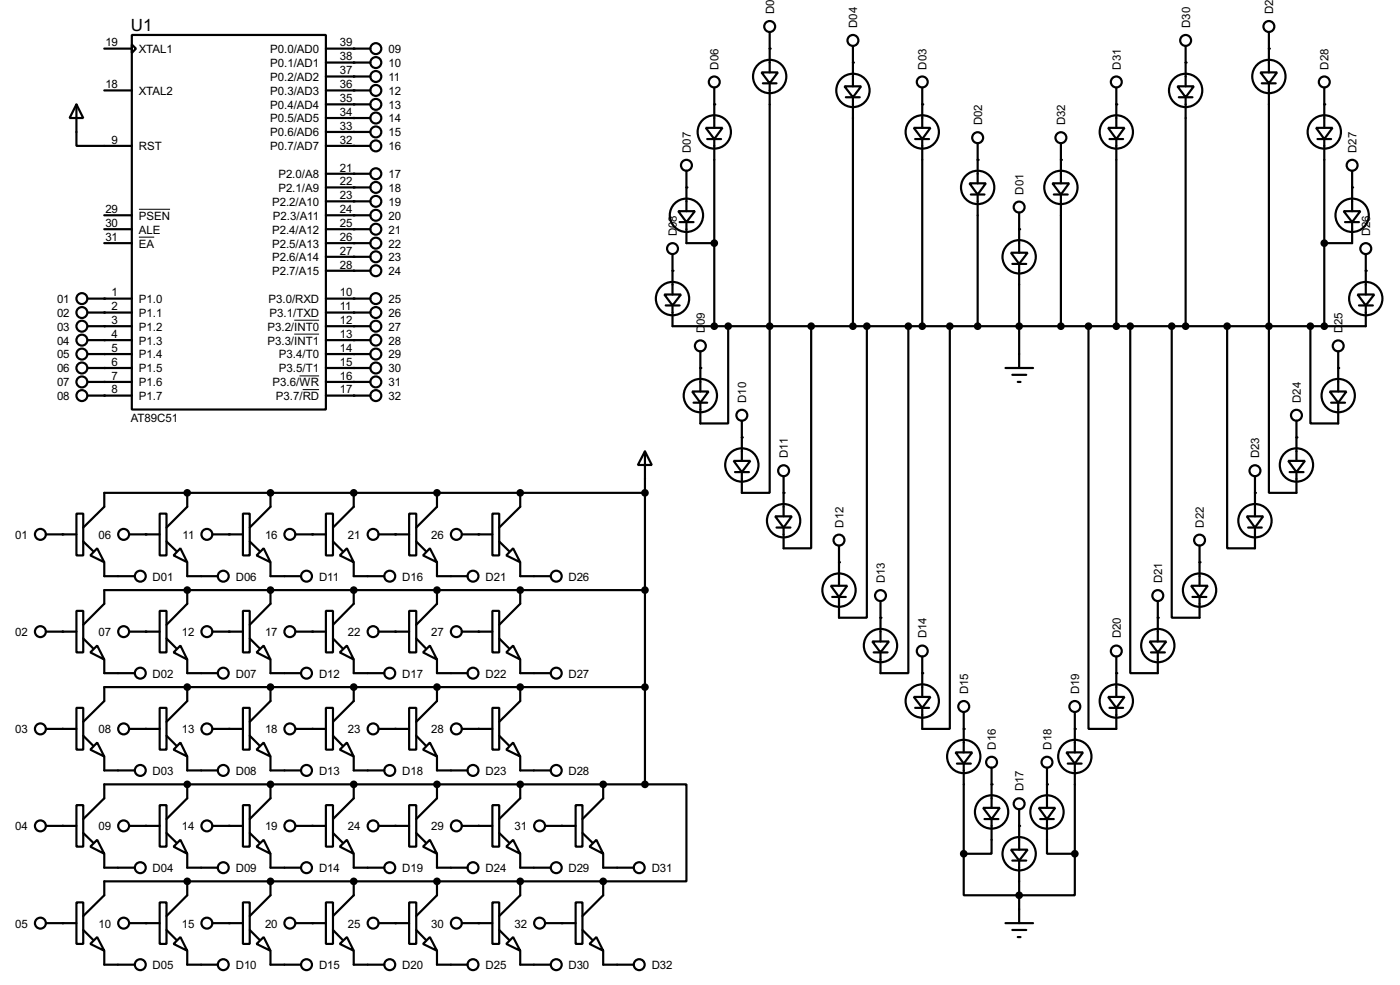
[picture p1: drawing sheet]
<svg xmlns="http://www.w3.org/2000/svg" width="256mm" height="180mm" viewBox="0 0 256 180" stroke-linecap="round" stroke-linejoin="round" font-family="sans-serif">
<g fill="none" stroke="#000" stroke-width=".4">
<path d="M14 19.1l1.3 2.5h-2.5zM14 19.1v7.6h10.2M19.1 8.9h5.1M19.1 16.6h5.1M24.2 6.4h35.5v68.6h-35.5zM24.2 8.2l.7 .7-.7 .8zM59.7 8.9h8.2M59.7 11.5h8.2M59.7 14h8.2M59.7 16.6h8.2M59.7 19.1h8.2M130.9 16.1v7.3"/>
<path d="M139.5 13.3h3l-1.5 2zM139.8 15.3h2.5M141 15.3v74.9h-5.1v-3.8M141 5.9v7.4M154.7 15.8h3.1l-1.5 2zM155 17.8h2.5M156.3 8.4v7.4M156.3 17.8v41.9M169 16.1v7.3M204.5 16.1v7.3M215.7 15.8h3l-1.5 2zM216 17.8h2.5"/>
<path d="M217.2 8.4v7.4M217.2 17.8v41.9M230.9 13.3h3.1l-1.5 2zM231.2 15.3h2.5M232.5 15.3v74.9h5v-3.8M232.5 5.9v7.4M242.6 16.1v7.3M19.1 39.4h5.1M59.7 21.6h8.2M59.7 24.2h8.2M59.7 26.7h8.2M59.7 31.8h8.2"/>
<path d="M59.7 34.3h8.2M59.7 36.9h8.2M59.7 39.4h8.2M124.3 38.7h3l-1.5 2zM125.8 31.3v7.4M129.3 23.4h3.1l-1.5 2.1zM129.6 25.5h2.5M130.9 25.5v34.2M167.4 23.4h3.1l-1.5 2.1zM167.7 25.5h2.5M169 25.5v34.2M177.6 33.6h3l-1.5 2z"/>
<path d="M177.9 35.6h2.5M179.1 26.2v7.4M179.1 35.6v24.1M186.7 38.9v7.4M192.8 33.6h3.1l-1.5 2zM193.1 35.6h2.5M194.4 26.2v7.4M194.4 35.6v24.1M203 23.4h3l-1.5 2.1zM203.3 25.5h2.5M204.5 25.5v34.2M241.1 23.4h3l-1.5 2.1z"/>
<path d="M241.4 25.5h2.5M242.6 25.5v34.2M246.2 38.7h3l-1.5 2zM247.7 31.3v7.4M16.1 59.7h8.1M16.1 54.7h8.1M16.1 57.2h8.1M19.1 44.5h5.1M19.1 42h5.1M59.7 59.7h8.2M59.7 44.5h8.2M59.7 54.7h8.2"/>
<path d="M59.7 57.2h8.2M59.7 42h8.2M59.7 47h8.2M59.7 49.6h8.2M121.7 53.9h3.1l-1.6 2zM122 55.9h2.5M123.2 55.9v3.8h127v-3.8M123.2 46.5v7.4M124.5 40.7h2.6M125.8 40.7v3.8h5.1M133.4 59.7v17.8h-5.1v-3.8M148.6 59.7v40.7h-5v-3.8"/>
<path d="M158.8 59.7v53.4h-5.1v-3.8M166.4 59.7v63.5h-5.1v-3.8M174 59.7v73.7h-5v-3.8M185.2 46.3h3.1l-1.6 2zM185.5 48.3h2.5M186.7 48.3v19.1M199.4 59.7v73.7h5.1v-3.8M207.1 59.7v63.5h5v-3.8M214.7 59.7v53.4h5.1v-3.8M224.8 59.7v40.7h5.1v-3.8M240.1 59.7v17.8h5.1v-3.8M246.4 40.7h2.6"/>
<path d="M247.7 40.7v3.8h-5.1M248.7 53.9h3.1l-1.6 2zM249 55.9h2.5M250.2 46.5v7.4M16.1 62.3h8.1M16.1 64.8h8.1M16.1 67.4h8.1M16.1 69.9h8.1M16.1 72.4h8.1M59.7 62.3h8.2M59.7 64.8h8.2M59.7 67.4h8.2"/>
<path d="M59.7 69.9h8.2M59.7 72.4h8.2M126.8 71.7h3l-1.5 2zM127.1 73.7h2.5M128.3 64.3v7.4M135.9 77v7.4M184.2 67.4h5.1M185.5 68.6h2.5M186.5 69.9h.5M237.5 77v7.4M243.6 71.7h3.1l-1.5 2zM243.9 73.7h2.5"/>
<path d="M245.2 64.3v7.4M8.4 97.8h5.6M14 94h1.3v7.7h-1.3zM15.3 99.1l1.8 1.8M23.7 97.8h5.6M29.3 94h1.2v7.7h-1.2zM30.5 99.1l1.8 1.8M34.3 90.2v2.6l-3.8 3.8M38.9 97.8h5.6M44.5 94h1.3v7.7h-1.3zM45.8 99.1l1.8 1.8M49.6 90.2v2.6l-3.8 3.8"/>
<path d="M54.2 97.8h5.5M59.7 94h1.3v7.7h-1.3zM61 99.1l1.8 1.8M64.8 90.2v2.6l-3.8 3.8M69.4 97.8h5.6M75 94h1.3v7.7h-1.3zM76.3 99.1l1.7 1.8M80.1 90.2v2.6l-3.8 3.8M84.6 97.8h5.6M90.2 94h1.3v7.7h-1.3zM91.5 99.1l1.8 1.8M95.3 90.2v2.6l-3.8 3.8"/>
<path d="M118.2 82.6l1.2 2.5h-2.5zM118.2 82.6v61M118.2 90.2h-99.1v2.6l-3.8 3.8M134.4 84.4h3.1l-1.6 2zM134.7 86.4h2.5M142 94.5h3.1l-1.5 2.1zM142.3 96.6h2.5M143.6 87.2v7.3M153.7 99.9v7.3M219.8 99.9v7.3M228.4 94.5h3l-1.5 2.1zM228.7 96.6h2.5"/>
<path d="M229.9 87.2v7.3M236 84.4h3.1l-1.6 2zM236.3 86.4h2.5M8.4 115.6h5.6M14 111.8h1.3v7.6h-1.3zM15.3 116.9l1.8 1.8M16.6 119.4l1.2-1.2 1.3 2.5zM17.8 100.4l1.3 2.5-2.5-1.2zM19.1 102.9v2.6h5.6M23.7 115.6h5.6M29.3 111.8h1.2v7.6h-1.2zM30.5 116.9l1.8 1.8"/>
<path d="M31.8 119.4l1.3-1.2 1.2 2.5zM33.1 100.4l1.2 2.5-2.5-1.2zM34.3 102.9v2.6h5.6M34.3 108v2.5l-3.8 3.9M38.9 115.6h5.6M44.5 111.8h1.3v7.6h-1.3zM45.8 116.9l1.8 1.8M47 101.7l1.3-1.3 1.3 2.5zM47 119.4l1.3-1.2 1.3 2.5zM49.6 102.9v2.6h5.6M49.6 108v2.5l-3.8 3.9M54.2 115.6h5.5"/>
<path d="M59.7 111.8h1.3v7.6h-1.3zM61 116.9l1.8 1.8M62.3 101.7l1.3-1.3 1.2 2.5zM62.3 119.4l1.3-1.2 1.2 2.5zM64.8 102.9v2.6h5.6M64.8 108v2.5l-3.8 3.9M69.4 115.6h5.6M75 111.8h1.3v7.6h-1.3zM76.3 116.9l1.7 1.8M77.5 119.4l1.3-1.2 1.3 2.5zM78.8 100.4l1.3 2.5-2.6-1.2zM80.1 102.9v2.6h5.6"/>
<path d="M80.1 108v2.5l-3.8 3.9M84.6 115.6h5.6M90.2 111.8h1.3v7.6h-1.3zM91.5 116.9l1.8 1.8M92.8 119.4l1.2-1.2 1.3 2.5zM94 100.4l1.3 2.5-2.5-1.2zM95.3 102.9v2.6h5.6M95.3 108v2.5l-3.8 3.9M118.2 108h-99.1v2.5l-3.8 3.9M152.2 107.2h3l-1.5 2.1zM152.5 109.3h2.5M159.8 117.4h3.1l-1.6 2z"/>
<path d="M160.1 119.4h2.5M161.3 110v7.4M210.6 117.4h3.1l-1.6 2zM210.9 119.4h2.5M212.1 110v7.4M218.2 107.2h3.1l-1.5 2.1zM218.5 109.3h2.5M8.4 133.4h5.6M14 129.6h1.3v7.6h-1.3zM15.3 134.7l1.8 1.8M17.8 135.9l1.3 2.6-2.5-1.3zM19.1 120.7v2.5h5.6"/>
<path d="M19.1 138.5v2.5h5.6M23.7 133.4h5.6M29.3 129.6h1.2v7.6h-1.2zM30.5 134.7l1.8 1.8M33.1 135.9l1.2 2.6-2.5-1.3zM34.3 120.7v2.5h5.6M34.3 138.5v2.5h5.6M34.3 125.8v2.5l-3.8 3.8M38.9 133.4h5.6M44.5 129.6h1.3v7.6h-1.3zM45.8 134.7l1.8 1.8M47 137.2l1.3-1.3 1.3 2.6z"/>
<path d="M49.6 120.7v2.5h5.6M49.6 138.5v2.5h5.6M49.6 125.8v2.5l-3.8 3.8M54.2 133.4h5.5M59.7 129.6h1.3v7.6h-1.3zM61 134.7l1.8 1.8M62.3 137.2l1.3-1.3 1.2 2.6zM64.8 120.7v2.5h5.6M64.8 138.5v2.5h5.6M64.8 125.8v2.5l-3.8 3.8M69.4 133.4h5.6M75 129.6h1.3v7.6h-1.3z"/>
<path d="M76.3 134.7l1.7 1.8M78.8 135.9l1.3 2.6-2.6-1.3zM80.1 120.7v2.5h5.6M80.1 138.5v2.5h5.6M80.1 125.8v2.5l-3.8 3.8M84.6 133.4h5.6M90.2 129.6h1.3v7.6h-1.3zM91.5 134.7l1.8 1.8M94 135.9l1.3 2.6-2.5-1.3zM95.3 120.7v2.5h5.6M95.3 138.5v2.5h5.6M95.3 125.8v2.5l-3.8 3.8"/>
<path d="M118.2 125.8h-99.1v2.5l-3.8 3.8M167.4 127.6h3.1l-1.5 2zM167.7 129.6h2.5M169 120.2v7.4M175.1 137.7h3l-1.5 2.1zM175.3 139.8h2.6M176.6 130.4v7.3M176.6 139.8v16.5M195.4 137.7h3l-1.5 2.1zM195.6 139.8h2.6M196.9 130.4v7.3M196.9 139.8v16.5"/>
<path d="M203 127.6h3l-1.5 2zM203.3 129.6h2.5M204.5 120.2v7.4M8.4 151.2h5.6M14 147.4h1.3v7.6h-1.3zM15.3 152.5l1.8 1.7M16.6 155l1.2-1.3 1.3 2.6zM19.1 156.3v2.5h5.6M23.7 151.2h5.6M29.3 147.4h1.2v7.6h-1.2zM30.5 152.5l1.8 1.7M31.8 155l1.3-1.3 1.2 2.6z"/>
<path d="M34.3 156.3v2.5h5.6M34.3 143.6v2.5l-3.8 3.8M38.9 151.2h5.6M44.5 147.4h1.3v7.6h-1.3zM45.8 152.5l1.8 1.7M47 155l1.3-1.3 1.3 2.6zM49.6 156.3v2.5h5.6M49.6 143.6v2.5l-3.8 3.8M54.2 151.2h5.5M59.7 147.4h1.3v7.6h-1.3zM61 152.5l1.8 1.7M62.3 155l1.3-1.3 1.2 2.6z"/>
<path d="M64.8 156.3v2.5h5.6M64.8 143.6v2.5l-3.8 3.8M69.4 151.2h5.6M75 147.4h1.3v7.6h-1.3zM76.3 152.5l1.7 1.7M77.5 155l1.3-1.3 1.3 2.6zM80.1 156.3v2.5h5.6M80.1 143.6v2.5l-3.8 3.8M84.6 151.2h5.6M90.2 147.4h1.3v7.6h-1.3zM91.5 152.5l1.8 1.7M92.8 155l1.2-1.3 1.3 2.6z"/>
<path d="M95.3 156.3v2.5h5.6M95.3 143.6v2.5l-3.8 3.8M99.9 151.2h5.6M105.5 147.4h1.2v7.6h-1.2zM106.7 152.5l1.8 1.7M108 155l1.3-1.3 1.2 2.6zM110.5 156.3v2.5h5.6M110.5 143.6v2.5l-3.8 3.8M118.2 143.6h7.6v17.7h-15.3M118.2 143.6h-99.1v2.5l-3.8 3.8M176.6 156.3v7.6h20.3v-7.6M180.1 147.9h3.1l-1.5 2z"/>
<path d="M180.4 149.9h2.5M181.7 149.9v6.4h-5.1M181.7 140.5v7.4M185.2 155.5h3.1l-1.6 2zM185.5 157.5h2.5M186.7 148.1v7.4M186.7 157.5v11.5M190.3 147.9h3l-1.5 2zM190.6 149.9h2.5M191.8 149.9v6.4h5.1M191.8 140.5v7.4M8.4 169h5.6"/>
<path d="M14 165.2h1.3v7.6h-1.3zM15.3 170.2l1.8 1.8M16.6 172.8l1.2-1.3 1.3 2.5zM19.1 174v2.6h5.6M23.7 169h5.6M29.3 165.2h1.2v7.6h-1.2zM30.5 170.2l1.8 1.8M31.8 172.8l1.3-1.3 1.2 2.5zM34.3 174v2.6h5.6M34.3 161.3v2.6l-3.8 3.8M38.9 169h5.6M44.5 165.2h1.3v7.6h-1.3z"/>
<path d="M45.8 170.2l1.8 1.8M47 172.8l1.3-1.3 1.3 2.5zM49.6 174v2.6h5.6M49.6 161.3v2.6l-3.8 3.8M54.2 169h5.5M59.7 165.2h1.3v7.6h-1.3zM61 170.2l1.8 1.8M62.3 172.8l1.3-1.3 1.2 2.5zM64.8 174v2.6h5.6M64.8 161.3v2.6l-3.8 3.8M69.4 169h5.6M75 165.2h1.3v7.6h-1.3z"/>
<path d="M76.3 170.2l1.7 1.8M78.8 171.5l1.3 2.5-2.6-1.2zM80.1 174v2.6h5.6M80.1 161.3v2.6l-3.8 3.8M84.6 169h5.6M90.2 165.2h1.3v7.6h-1.3zM91.5 170.2l1.8 1.8M92.8 172.8l1.2-1.3 1.3 2.5zM95.3 174v2.6h5.6M95.3 161.3v2.6l-3.8 3.8M99.9 169h5.6M105.5 165.2h1.2v7.6h-1.2z"/>
<path d="M106.7 170.2l1.8 1.8M109.3 171.5l1.2 2.5-2.5-1.2zM110.5 174v2.6h5.6M110.5 161.3h-91.4v2.6l-3.8 3.8M110.5 161.3v2.6l-3.8 3.8M184.2 169h5.1M185.5 170.2h2.5M186.5 171.5h.5"/>
<circle cx="68.8" cy="11.5" r="1"/>
<circle cx="68.8" cy="8.9" r="1"/>
<circle cx="68.8" cy="14" r="1"/>
<circle cx="68.8" cy="19.1" r="1"/>
<circle cx="68.8" cy="16.6" r="1"/>
<circle cx="130.8" cy="15" r="1"/>
<circle cx="141" cy="14" r="3.1"/>
<circle cx="141" cy="4.9" r="1"/>
<circle cx="156.2" cy="16.6" r="3.1"/>
<circle cx="156.2" cy="7.4" r="1"/>
<circle cx="168.9" cy="15" r="1"/>
<circle cx="204.5" cy="15" r="1"/>
<circle cx="217.2" cy="16.6" r="3.1"/>
<circle cx="217.2" cy="7.4" r="1"/>
<circle cx="232.4" cy="14" r="3.1"/>
<circle cx="232.4" cy="4.9" r="1"/>
<circle cx="242.6" cy="15" r="1"/>
<circle cx="68.8" cy="26.7" r="1"/>
<circle cx="68.8" cy="31.8" r="1"/>
<circle cx="68.8" cy="34.3" r="1"/>
<circle cx="68.8" cy="36.9" r="1"/>
<circle cx="68.8" cy="39.4" r="1"/>
<circle cx="68.8" cy="24.2" r="1"/>
<circle cx="68.8" cy="21.6" r="1"/>
<circle cx="125.7" cy="39.4" r="3.1"/>
<circle cx="125.7" cy="30.3" r="1"/>
<circle cx="130.8" cy="24.2" r="3.1"/>
<circle cx="168.9" cy="24.2" r="3.1"/>
<circle cx="179.1" cy="34.3" r="3.1"/>
<circle cx="179.1" cy="25.2" r="1"/>
<circle cx="186.7" cy="37.9" r="1"/>
<circle cx="194.3" cy="34.3" r="3.1"/>
<circle cx="194.3" cy="25.2" r="1"/>
<circle cx="204.5" cy="24.2" r="3.1"/>
<circle cx="242.6" cy="24.2" r="3.1"/>
<circle cx="247.7" cy="39.4" r="3.1"/>
<circle cx="247.7" cy="30.3" r="1"/>
<circle cx="15" cy="57.2" r="1"/>
<circle cx="15" cy="54.7" r="1"/>
<circle cx="15" cy="59.7" r="1"/>
<circle cx="68.8" cy="42" r="1"/>
<circle cx="68.8" cy="47" r="1"/>
<circle cx="68.8" cy="49.6" r="1"/>
<circle cx="68.8" cy="44.5" r="1"/>
<circle cx="68.8" cy="54.7" r="1"/>
<circle cx="68.8" cy="57.2" r="1"/>
<circle cx="68.8" cy="59.7" r="1"/>
<circle cx="123.2" cy="54.7" r="3.1"/>
<circle cx="123.2" cy="45.5" r="1"/>
<circle cx="186.7" cy="47" r="3.1"/>
<circle cx="250.2" cy="54.7" r="3.1"/>
<circle cx="250.2" cy="45.5" r="1"/>
<circle cx="15" cy="69.9" r="1"/>
<circle cx="15" cy="67.4" r="1"/>
<circle cx="15" cy="64.8" r="1"/>
<circle cx="15" cy="72.4" r="1"/>
<circle cx="15" cy="62.3" r="1"/>
<circle cx="68.8" cy="72.4" r="1"/>
<circle cx="68.8" cy="64.8" r="1"/>
<circle cx="68.8" cy="69.9" r="1"/>
<circle cx="68.8" cy="62.3" r="1"/>
<circle cx="68.8" cy="67.4" r="1"/>
<circle cx="128.3" cy="72.4" r="3.1"/>
<circle cx="128.3" cy="63.3" r="1"/>
<circle cx="135.9" cy="76" r="1"/>
<circle cx="237.5" cy="76" r="1"/>
<circle cx="245.1" cy="72.4" r="3.1"/>
<circle cx="245.1" cy="63.3" r="1"/>
<circle cx="7.4" cy="97.8" r="1"/>
<circle cx="22.6" cy="97.8" r="1"/>
<circle cx="37.9" cy="97.8" r="1"/>
<circle cx="53.1" cy="97.8" r="1"/>
<circle cx="68.3" cy="97.8" r="1"/>
<circle cx="83.6" cy="97.8" r="1"/>
<circle cx="135.9" cy="85.1" r="3.1"/>
<circle cx="143.5" cy="95.3" r="3.1"/>
<circle cx="143.5" cy="86.2" r="1"/>
<circle cx="153.7" cy="98.9" r="1"/>
<circle cx="219.7" cy="98.9" r="1"/>
<circle cx="229.9" cy="95.3" r="3.1"/>
<circle cx="229.9" cy="86.2" r="1"/>
<circle cx="237.5" cy="85.1" r="3.1"/>
<circle cx="7.4" cy="115.6" r="1"/>
<circle cx="22.6" cy="115.6" r="1"/>
<circle cx="25.7" cy="105.5" r="1"/>
<circle cx="37.9" cy="115.6" r="1"/>
<circle cx="40.9" cy="105.5" r="1"/>
<circle cx="53.1" cy="115.6" r="1"/>
<circle cx="56.1" cy="105.5" r="1"/>
<circle cx="68.3" cy="115.6" r="1"/>
<circle cx="71.4" cy="105.5" r="1"/>
<circle cx="83.6" cy="115.6" r="1"/>
<circle cx="86.6" cy="105.5" r="1"/>
<circle cx="101.9" cy="105.5" r="1"/>
<circle cx="153.7" cy="108" r="3.1"/>
<circle cx="161.3" cy="118.2" r="3.1"/>
<circle cx="161.3" cy="109" r="1"/>
<circle cx="168.9" cy="119.2" r="1"/>
<circle cx="204.5" cy="119.2" r="1"/>
<circle cx="212.1" cy="118.2" r="3.1"/>
<circle cx="212.1" cy="109" r="1"/>
<circle cx="219.7" cy="108" r="3.1"/>
<circle cx="7.4" cy="133.4" r="1"/>
<circle cx="22.6" cy="133.4" r="1"/>
<circle cx="25.7" cy="123.2" r="1"/>
<circle cx="37.9" cy="133.4" r="1"/>
<circle cx="40.9" cy="123.2" r="1"/>
<circle cx="53.1" cy="133.4" r="1"/>
<circle cx="56.1" cy="123.2" r="1"/>
<circle cx="68.3" cy="133.4" r="1"/>
<circle cx="71.4" cy="123.2" r="1"/>
<circle cx="83.6" cy="133.4" r="1"/>
<circle cx="86.6" cy="123.2" r="1"/>
<circle cx="101.9" cy="123.2" r="1"/>
<circle cx="168.9" cy="128.3" r="3.1"/>
<circle cx="176.5" cy="138.5" r="3.1"/>
<circle cx="176.5" cy="129.3" r="1"/>
<circle cx="181.6" cy="139.5" r="1"/>
<circle cx="191.8" cy="139.5" r="1"/>
<circle cx="196.9" cy="138.5" r="3.1"/>
<circle cx="196.9" cy="129.3" r="1"/>
<circle cx="204.5" cy="128.3" r="3.1"/>
<circle cx="7.4" cy="151.2" r="1"/>
<circle cx="22.6" cy="151.2" r="1"/>
<circle cx="25.7" cy="141" r="1"/>
<circle cx="25.7" cy="158.8" r="1"/>
<circle cx="37.9" cy="151.2" r="1"/>
<circle cx="40.9" cy="141" r="1"/>
<circle cx="40.9" cy="158.8" r="1"/>
<circle cx="53.1" cy="151.2" r="1"/>
<circle cx="56.1" cy="141" r="1"/>
<circle cx="56.1" cy="158.8" r="1"/>
<circle cx="68.3" cy="151.2" r="1"/>
<circle cx="71.4" cy="141" r="1"/>
<circle cx="71.4" cy="158.8" r="1"/>
<circle cx="83.6" cy="151.2" r="1"/>
<circle cx="86.6" cy="141" r="1"/>
<circle cx="86.6" cy="158.8" r="1"/>
<circle cx="98.8" cy="151.2" r="1"/>
<circle cx="101.9" cy="158.8" r="1"/>
<circle cx="101.9" cy="141" r="1"/>
<circle cx="117.1" cy="158.8" r="1"/>
<circle cx="181.6" cy="148.6" r="3.1"/>
<circle cx="186.7" cy="156.3" r="3.1"/>
<circle cx="186.7" cy="147.1" r="1"/>
<circle cx="191.8" cy="148.6" r="3.1"/>
<circle cx="7.4" cy="169" r="1"/>
<circle cx="22.6" cy="169" r="1"/>
<circle cx="25.7" cy="176.6" r="1"/>
<circle cx="37.9" cy="169" r="1"/>
<circle cx="40.9" cy="176.6" r="1"/>
<circle cx="53.1" cy="169" r="1"/>
<circle cx="56.1" cy="176.6" r="1"/>
<circle cx="68.3" cy="169" r="1"/>
<circle cx="71.4" cy="176.6" r="1"/>
<circle cx="83.6" cy="169" r="1"/>
<circle cx="86.6" cy="176.6" r="1"/>
<circle cx="98.8" cy="169" r="1"/>
<circle cx="101.9" cy="176.6" r="1"/>
<circle cx="117.1" cy="176.6" r="1"/>
</g>
<g fill="#000">
<circle cx="64.8" cy="16.6" r=".2"/>
<circle cx="64.8" cy="8.9" r=".2"/>
<circle cx="64.8" cy="14" r=".2"/>
<circle cx="64.8" cy="19.1" r=".2"/>
<circle cx="64.8" cy="11.5" r=".2"/>
<circle cx="130.9" cy="19.1" r=".2"/>
<circle cx="141" cy="8.9" r=".2"/>
<circle cx="156.3" cy="11.5" r=".2"/>
<circle cx="169" cy="19.1" r=".2"/>
<circle cx="204.5" cy="19.1" r=".2"/>
<circle cx="217.2" cy="11.5" r=".2"/>
<circle cx="232.5" cy="8.9" r=".2"/>
<circle cx="242.6" cy="19.1" r=".2"/>
<circle cx="64.8" cy="24.2" r=".2"/>
<circle cx="64.8" cy="39.4" r=".2"/>
<circle cx="64.8" cy="26.7" r=".2"/>
<circle cx="64.8" cy="36.9" r=".2"/>
<circle cx="64.8" cy="31.8" r=".2"/>
<circle cx="64.8" cy="21.6" r=".2"/>
<circle cx="64.8" cy="34.3" r=".2"/>
<circle cx="125.8" cy="34.3" r=".2"/>
<circle cx="179.1" cy="29.3" r=".2"/>
<circle cx="194.4" cy="29.3" r=".2"/>
<circle cx="247.7" cy="34.3" r=".2"/>
<circle cx="19.1" cy="57.2" r=".2"/>
<circle cx="19.1" cy="54.7" r=".2"/>
<circle cx="19.1" cy="59.7" r=".2"/>
<circle cx="64.8" cy="47" r=".2"/>
<circle cx="64.8" cy="57.2" r=".2"/>
<circle cx="64.8" cy="59.7" r=".2"/>
<circle cx="64.8" cy="42" r=".2"/>
<circle cx="64.8" cy="44.5" r=".2"/>
<circle cx="64.8" cy="54.7" r=".2"/>
<circle cx="64.8" cy="49.6" r=".2"/>
<circle cx="123.2" cy="49.6" r=".2"/>
<circle cx="186.7" cy="42" r=".2"/>
<circle cx="250.2" cy="49.6" r=".2"/>
<circle cx="19.1" cy="69.9" r=".2"/>
<circle cx="19.1" cy="72.4" r=".2"/>
<circle cx="19.1" cy="67.4" r=".2"/>
<circle cx="19.1" cy="62.3" r=".2"/>
<circle cx="19.1" cy="64.8" r=".2"/>
<circle cx="64.8" cy="72.4" r=".2"/>
<circle cx="64.8" cy="69.9" r=".2"/>
<circle cx="64.8" cy="64.8" r=".2"/>
<circle cx="64.8" cy="67.4" r=".2"/>
<circle cx="64.8" cy="62.3" r=".2"/>
<circle cx="128.3" cy="67.4" r=".2"/>
<circle cx="245.2" cy="67.4" r=".2"/>
<circle cx="11.5" cy="97.8" r=".2"/>
<circle cx="26.7" cy="97.8" r=".2"/>
<circle cx="34.3" cy="90.2" r=".2"/>
<circle cx="42" cy="97.8" r=".2"/>
<circle cx="49.6" cy="90.2" r=".2"/>
<circle cx="57.2" cy="97.8" r=".2"/>
<circle cx="64.8" cy="90.2" r=".2"/>
<circle cx="72.4" cy="97.8" r=".2"/>
<circle cx="80.1" cy="90.2" r=".2"/>
<circle cx="87.7" cy="97.8" r=".2"/>
<circle cx="95.3" cy="90.2" r=".2"/>
<circle cx="135.9" cy="80.1" r=".2"/>
<circle cx="143.6" cy="90.2" r=".2"/>
<circle cx="229.9" cy="90.2" r=".2"/>
<circle cx="237.5" cy="80.1" r=".2"/>
<circle cx="11.5" cy="115.6" r=".2"/>
<circle cx="26.7" cy="115.6" r=".2"/>
<circle cx="34.3" cy="108" r=".2"/>
<circle cx="42" cy="115.6" r=".2"/>
<circle cx="49.6" cy="108" r=".2"/>
<circle cx="57.2" cy="115.6" r=".2"/>
<circle cx="64.8" cy="108" r=".2"/>
<circle cx="72.4" cy="115.6" r=".2"/>
<circle cx="80.1" cy="108" r=".2"/>
<circle cx="87.7" cy="115.6" r=".2"/>
<circle cx="95.3" cy="108" r=".2"/>
<circle cx="153.7" cy="102.9" r=".2"/>
<circle cx="161.3" cy="113.1" r=".2"/>
<circle cx="212.1" cy="113.1" r=".2"/>
<circle cx="219.8" cy="102.9" r=".2"/>
<circle cx="11.5" cy="133.4" r=".2"/>
<circle cx="26.7" cy="133.4" r=".2"/>
<circle cx="34.3" cy="125.8" r=".2"/>
<circle cx="42" cy="133.4" r=".2"/>
<circle cx="49.6" cy="125.8" r=".2"/>
<circle cx="57.2" cy="133.4" r=".2"/>
<circle cx="64.8" cy="125.8" r=".2"/>
<circle cx="72.4" cy="133.4" r=".2"/>
<circle cx="80.1" cy="125.8" r=".2"/>
<circle cx="87.7" cy="133.4" r=".2"/>
<circle cx="95.3" cy="125.8" r=".2"/>
<circle cx="169" cy="123.2" r=".2"/>
<circle cx="176.6" cy="133.4" r=".2"/>
<circle cx="196.9" cy="133.4" r=".2"/>
<circle cx="204.5" cy="123.2" r=".2"/>
<circle cx="11.5" cy="151.2" r=".2"/>
<circle cx="26.7" cy="151.2" r=".2"/>
<circle cx="34.3" cy="143.6" r=".2"/>
<circle cx="42" cy="151.2" r=".2"/>
<circle cx="49.6" cy="143.6" r=".2"/>
<circle cx="57.2" cy="151.2" r=".2"/>
<circle cx="64.8" cy="143.6" r=".2"/>
<circle cx="72.4" cy="151.2" r=".2"/>
<circle cx="80.1" cy="143.6" r=".2"/>
<circle cx="87.7" cy="151.2" r=".2"/>
<circle cx="95.3" cy="143.6" r=".2"/>
<circle cx="102.9" cy="151.2" r=".2"/>
<circle cx="110.5" cy="143.6" r=".2"/>
<circle cx="181.7" cy="143.6" r=".2"/>
<circle cx="186.7" cy="151.2" r=".2"/>
<circle cx="191.8" cy="143.6" r=".2"/>
<circle cx="11.5" cy="169" r=".2"/>
<circle cx="26.7" cy="169" r=".2"/>
<circle cx="34.3" cy="161.3" r=".2"/>
<circle cx="42" cy="169" r=".2"/>
<circle cx="49.6" cy="161.3" r=".2"/>
<circle cx="57.2" cy="169" r=".2"/>
<circle cx="64.8" cy="161.3" r=".2"/>
<circle cx="72.4" cy="169" r=".2"/>
<circle cx="80.1" cy="161.3" r=".2"/>
<circle cx="87.7" cy="169" r=".2"/>
<circle cx="95.3" cy="161.3" r=".2"/>
<circle cx="102.9" cy="169" r=".2"/>
<circle cx="110.5" cy="161.3" r=".2"/>
</g>
<path d="M25.5 38.3h5.7M25.5 43.4h2.8M53.9 58.6h4.6M53.9 61.2h4.6M54.9 68.8h3.6M55.5 71.3h3" fill="none" stroke="#000" stroke-width=".18"/>
<g fill="#000" stroke="#000" stroke-width=".4">
<circle cx="130.8" cy="44.5" r=".5"/>
<circle cx="130.8" cy="59.7" r=".5"/>
<circle cx="133.4" cy="59.7" r=".5"/>
<circle cx="141" cy="59.7" r=".5"/>
<circle cx="148.6" cy="59.7" r=".5"/>
<circle cx="156.2" cy="59.7" r=".5"/>
<circle cx="158.8" cy="59.7" r=".5"/>
<circle cx="166.4" cy="59.7" r=".5"/>
<circle cx="168.9" cy="59.7" r=".5"/>
<circle cx="174" cy="59.7" r=".5"/>
<circle cx="179.1" cy="59.7" r=".5"/>
<circle cx="186.7" cy="59.7" r=".5"/>
<circle cx="194.3" cy="59.7" r=".5"/>
<circle cx="199.4" cy="59.7" r=".5"/>
<circle cx="204.5" cy="59.7" r=".5"/>
<circle cx="207" cy="59.7" r=".5"/>
<circle cx="214.6" cy="59.7" r=".5"/>
<circle cx="217.2" cy="59.7" r=".5"/>
<circle cx="224.8" cy="59.7" r=".5"/>
<circle cx="232.4" cy="59.7" r=".5"/>
<circle cx="240" cy="59.7" r=".5"/>
<circle cx="242.6" cy="59.7" r=".5"/>
<circle cx="242.6" cy="44.5" r=".5"/>
<circle cx="34.3" cy="90.2" r=".5"/>
<circle cx="49.5" cy="90.2" r=".5"/>
<circle cx="64.8" cy="90.2" r=".5"/>
<circle cx="80" cy="90.2" r=".5"/>
<circle cx="95.3" cy="90.2" r=".5"/>
<circle cx="118.1" cy="90.2" r=".5"/>
<circle cx="34.3" cy="108" r=".5"/>
<circle cx="49.5" cy="108" r=".5"/>
<circle cx="64.8" cy="108" r=".5"/>
<circle cx="80" cy="108" r=".5"/>
<circle cx="95.3" cy="108" r=".5"/>
<circle cx="118.1" cy="108" r=".5"/>
<circle cx="34.3" cy="125.8" r=".5"/>
<circle cx="49.5" cy="125.8" r=".5"/>
<circle cx="64.8" cy="125.8" r=".5"/>
<circle cx="80" cy="125.8" r=".5"/>
<circle cx="95.3" cy="125.8" r=".5"/>
<circle cx="118.1" cy="125.8" r=".5"/>
<circle cx="34.3" cy="143.6" r=".5"/>
<circle cx="49.5" cy="143.6" r=".5"/>
<circle cx="64.8" cy="143.6" r=".5"/>
<circle cx="80" cy="143.6" r=".5"/>
<circle cx="95.3" cy="143.6" r=".5"/>
<circle cx="110.5" cy="143.6" r=".5"/>
<circle cx="118.1" cy="143.6" r=".5"/>
<circle cx="176.5" cy="156.3" r=".5"/>
<circle cx="196.9" cy="156.3" r=".5"/>
<circle cx="34.3" cy="161.3" r=".5"/>
<circle cx="49.5" cy="161.3" r=".5"/>
<circle cx="64.8" cy="161.3" r=".5"/>
<circle cx="80" cy="161.3" r=".5"/>
<circle cx="95.3" cy="161.3" r=".5"/>
<circle cx="110.5" cy="161.3" r=".5"/>
<circle cx="186.7" cy="163.9" r=".5"/>
</g>
<text font-size="3.5" x="24" y="5.6">U1</text>
<g font-size="2.4">
<text x="141.8" y="-.1" transform="rotate(-90 141.8 -.1)">5</text>
<text x="233.2" y="-.1" transform="rotate(-90 233.2 -.1)">9</text>
<text x="141.8" y="2.5" transform="rotate(-90 141.8 2.5)">D0</text>
<text x="157.1" y="5.1" transform="rotate(-90 157.1 5.1)">D04</text>
<text x="218" y="5.1" transform="rotate(-90 218 5.1)">D30</text>
<text x="233.2" y="2.5" transform="rotate(-90 233.2 2.5)">D2</text>
<text x="19.3" y="8.5">19</text>
<text x="25.5" y="9.7">XTAL1</text>
<text x="49.5" y="9.7">P0.0/AD0</text>
<text x="62.3" y="8.5">39</text>
<text x="62.3" y="11.1">38</text>
<text x="71.2" y="9.7">09</text>
<text x="19.3" y="16.2">18</text>
<text x="25.5" y="17.3">XTAL2</text>
<text x="49.5" y="12.3">P0.1/AD1</text>
<text x="49.5" y="14.8">P0.2/AD2</text>
<text x="49.5" y="17.3">P0.3/AD3</text>
<text x="62.3" y="13.6">37</text>
<text x="62.3" y="16.2">36</text>
<text x="71.2" y="12.3">10</text>
<text x="71.2" y="14.8">11</text>
<text x="71.2" y="17.3">12</text>
<text x="131.7" y="12.7" transform="rotate(-90 131.7 12.7)">D06</text>
<text x="169.8" y="12.8" transform="rotate(-90 169.8 12.8)">D03</text>
<text x="205.3" y="12.8" transform="rotate(-90 205.3 12.8)">D31</text>
<text x="243.4" y="12.7" transform="rotate(-90 243.4 12.7)">D28</text>
<text x="49.5" y="19.9">P0.4/AD4</text>
<text x="49.5" y="22.4">P0.5/AD5</text>
<text x="62.3" y="18.7">35</text>
<text x="62.3" y="21.2">34</text>
<text x="62.3" y="23.8">33</text>
<text x="71.2" y="19.9">13</text>
<text x="71.2" y="22.4">14</text>
<text x="179.9" y="22.9" transform="rotate(-90 179.9 22.9)">D02</text>
<text x="195.2" y="22.9" transform="rotate(-90 195.2 22.9)">D32</text>
<text x="20.5" y="26.3">9</text>
<text x="25.5" y="27.5">RST</text>
<text x="49.5" y="25">P0.6/AD6</text>
<text x="49.5" y="27.5">P0.7/AD7</text>
<text x="62.3" y="26.3">32</text>
<text x="71.2" y="25">15</text>
<text x="71.2" y="27.5">16</text>
<text x="126.6" y="28" transform="rotate(-90 126.6 28)">D07</text>
<text x="248.5" y="27.9" transform="rotate(-90 248.5 27.9)">D27</text>
<text x="51" y="32.6">P2.0/A8</text>
<text x="51" y="35.1">P2.1/A9</text>
<text x="62.3" y="31.4">21</text>
<text x="62.3" y="33.9">22</text>
<text x="71.2" y="32.6">17</text>
<text x="71.2" y="35.1">18</text>
<text x="187.5" y="35.6" transform="rotate(-90 187.5 35.6)">D01</text>
<text x="19.3" y="41.6">30</text>
<text x="19.3" y="39">29</text>
<text x="25.5" y="40.2">PSEN</text>
<text x="49.9" y="37.7">P2.2/A10</text>
<text x="50" y="40.2">P2.3/A11</text>
<text x="62.3" y="36.5">23</text>
<text x="62.3" y="39">24</text>
<text x="62.3" y="41.6">25</text>
<text x="71.2" y="37.7">19</text>
<text x="71.2" y="40.2">20</text>
<text x="19.3" y="44.1">31</text>
<text x="25.5" y="42.7">ALE</text>
<text x="25.5" y="45.3">EA</text>
<text x="49.9" y="42.7">P2.4/A12</text>
<text x="49.9" y="45.3">P2.5/A13</text>
<text x="49.9" y="47.8">P2.6/A14</text>
<text x="62.3" y="44.1">26</text>
<text x="62.3" y="46.6">27</text>
<text x="71.2" y="42.7">21</text>
<text x="71.2" y="45.3">22</text>
<text x="71.2" y="47.8">23</text>
<text x="124" y="43.2" transform="rotate(-90 124 43.2)">D08</text>
<text x="251" y="43.2" transform="rotate(-90 251 43.2)">D26</text>
<text x="49.9" y="50.4">P2.7/A15</text>
<text x="62.3" y="49.2">28</text>
<text x="71.2" y="50.4">24</text>
<text x="10.5" y="55.4">01</text>
<text x="10.5" y="58">02</text>
<text x="20.5" y="54.3">1</text>
<text x="20.5" y="56.8">2</text>
<text x="20.5" y="59.3">3</text>
<text x="25.5" y="55.4">P1.0</text>
<text x="25.5" y="58">P1.1</text>
<text x="49.2" y="55.4">P3.0/RXD</text>
<text x="49.4" y="58">P3.1/TXD</text>
<text x="62.3" y="54.3">10</text>
<text x="62.3" y="56.8">11</text>
<text x="62.3" y="59.3">12</text>
<text x="71.2" y="55.4">25</text>
<text x="71.2" y="58">26</text>
<text x="129.1" y="59.5" transform="rotate(-90 129.1 59.5)">09</text>
<text x="246" y="59.5" transform="rotate(-90 246 59.5)">25</text>
<text x="10.5" y="60.5">03</text>
<text x="10.5" y="63.1">04</text>
<text x="10.5" y="65.6">05</text>
<text x="20.5" y="61.9">4</text>
<text x="20.5" y="64.4">5</text>
<text x="25.5" y="60.5">P1.2</text>
<text x="25.5" y="63.1">P1.3</text>
<text x="25.5" y="65.6">P1.4</text>
<text x="49" y="60.5">P3.2/INT0</text>
<text x="49" y="63.1">P3.3/INT1</text>
<text x="51.1" y="65.6">P3.4/T0</text>
<text x="62.3" y="61.9">13</text>
<text x="62.3" y="64.4">14</text>
<text x="71.2" y="60.5">27</text>
<text x="71.2" y="63.1">28</text>
<text x="71.2" y="65.6">29</text>
<text x="129.1" y="61" transform="rotate(-90 129.1 61)">D</text>
<text x="246" y="61" transform="rotate(-90 246 61)">D</text>
<text x="10.5" y="68.1">06</text>
<text x="10.5" y="70.7">07</text>
<text x="20.5" y="67">6</text>
<text x="20.5" y="69.5">7</text>
<text x="20.5" y="72">8</text>
<text x="25.5" y="68.1">P1.5</text>
<text x="25.5" y="70.7">P1.6</text>
<text x="50" y="70.7">P3.6/WR</text>
<text x="51.1" y="68.1">P3.5/T1</text>
<text x="62.3" y="72">17</text>
<text x="62.3" y="69.5">16</text>
<text x="62.3" y="67">15</text>
<text x="71.2" y="68.1">30</text>
<text x="71.2" y="70.7">31</text>
<text x="10.5" y="73.2">08</text>
<text x="24" y="77.2">AT89C51</text>
<text x="25.5" y="73.2">P1.7</text>
<text x="50.6" y="73.2">P3.7/RD</text>
<text x="71.2" y="73.2">32</text>
<text x="136.7" y="73.7" transform="rotate(-90 136.7 73.7)">D10</text>
<text x="238.3" y="73.7" transform="rotate(-90 238.3 73.7)">D24</text>
<text x="144.4" y="83.8" transform="rotate(-90 144.4 83.8)">D11</text>
<text x="230.7" y="83.9" transform="rotate(-90 230.7 83.9)">D23</text>
<text x="2.8" y="98.6">01</text>
<text x="18.1" y="98.6">06</text>
<text x="33.5" y="98.6">11</text>
<text x="48.6" y="98.6">16</text>
<text x="63.8" y="98.6">21</text>
<text x="79" y="98.6">26</text>
<text x="154.5" y="96.5" transform="rotate(-90 154.5 96.5)">D12</text>
<text x="220.6" y="96.6" transform="rotate(-90 220.6 96.6)">D22</text>
<text x="28" y="106.3">D01</text>
<text x="43.2" y="106.3">D06</text>
<text x="58.5" y="106.3">D11</text>
<text x="73.7" y="106.3">D16</text>
<text x="89" y="106.3">D21</text>
<text x="104.2" y="106.3">D26</text>
<text x="162.1" y="106.7" transform="rotate(-90 162.1 106.7)">D13</text>
<text x="212.9" y="106.7" transform="rotate(-90 212.9 106.7)">D21</text>
<text x="2.8" y="116.4">02</text>
<text x="18.1" y="116.4">07</text>
<text x="33.3" y="116.4">12</text>
<text x="48.6" y="116.4">17</text>
<text x="63.8" y="116.4">22</text>
<text x="79" y="116.4">27</text>
<text x="169.8" y="116.9" transform="rotate(-90 169.8 116.9)">D14</text>
<text x="205.3" y="116.9" transform="rotate(-90 205.3 116.9)">D20</text>
<text x="28" y="124">D02</text>
<text x="43.2" y="124">D07</text>
<text x="58.5" y="124">D12</text>
<text x="73.7" y="124">D17</text>
<text x="89" y="124">D22</text>
<text x="104.2" y="124">D27</text>
<text x="177.4" y="127.1" transform="rotate(-90 177.4 127.1)">D15</text>
<text x="197.7" y="127" transform="rotate(-90 197.7 127)">D19</text>
<text x="2.8" y="134.2">03</text>
<text x="18.1" y="134.2">08</text>
<text x="33.3" y="134.2">13</text>
<text x="48.6" y="134.2">18</text>
<text x="63.8" y="134.2">23</text>
<text x="79" y="134.2">28</text>
<text x="182.4" y="137.2" transform="rotate(-90 182.4 137.2)">D16</text>
<text x="192.6" y="137.2" transform="rotate(-90 192.6 137.2)">D18</text>
<text x="28" y="141.8">D03</text>
<text x="43.2" y="141.8">D08</text>
<text x="58.5" y="141.8">D13</text>
<text x="73.7" y="141.8">D18</text>
<text x="89" y="141.8">D23</text>
<text x="104.2" y="141.8">D28</text>
<text x="187.5" y="144.8" transform="rotate(-90 187.5 144.8)">D17</text>
<text x="2.8" y="152">04</text>
<text x="18.1" y="152">09</text>
<text x="33.3" y="152">14</text>
<text x="48.6" y="152">19</text>
<text x="63.8" y="152">24</text>
<text x="79" y="152">29</text>
<text x="94.3" y="152">31</text>
<text x="28" y="159.6">D04</text>
<text x="43.2" y="159.6">D09</text>
<text x="58.5" y="159.6">D14</text>
<text x="73.7" y="159.6">D19</text>
<text x="89" y="159.6">D24</text>
<text x="104.2" y="159.6">D29</text>
<text x="119.4" y="159.6">D31</text>
<text x="2.8" y="169.8">05</text>
<text x="18.1" y="169.8">10</text>
<text x="33.3" y="169.8">15</text>
<text x="48.6" y="169.8">20</text>
<text x="63.8" y="169.8">25</text>
<text x="79" y="169.8">30</text>
<text x="94.3" y="169.8">32</text>
<text x="28" y="177.4">D05</text>
<text x="43.2" y="177.4">D10</text>
<text x="58.5" y="177.4">D15</text>
<text x="73.7" y="177.4">D20</text>
<text x="89" y="177.4">D25</text>
<text x="104.2" y="177.4">D30</text>
<text x="119.4" y="177.4">D32</text>
</g>
</svg>
